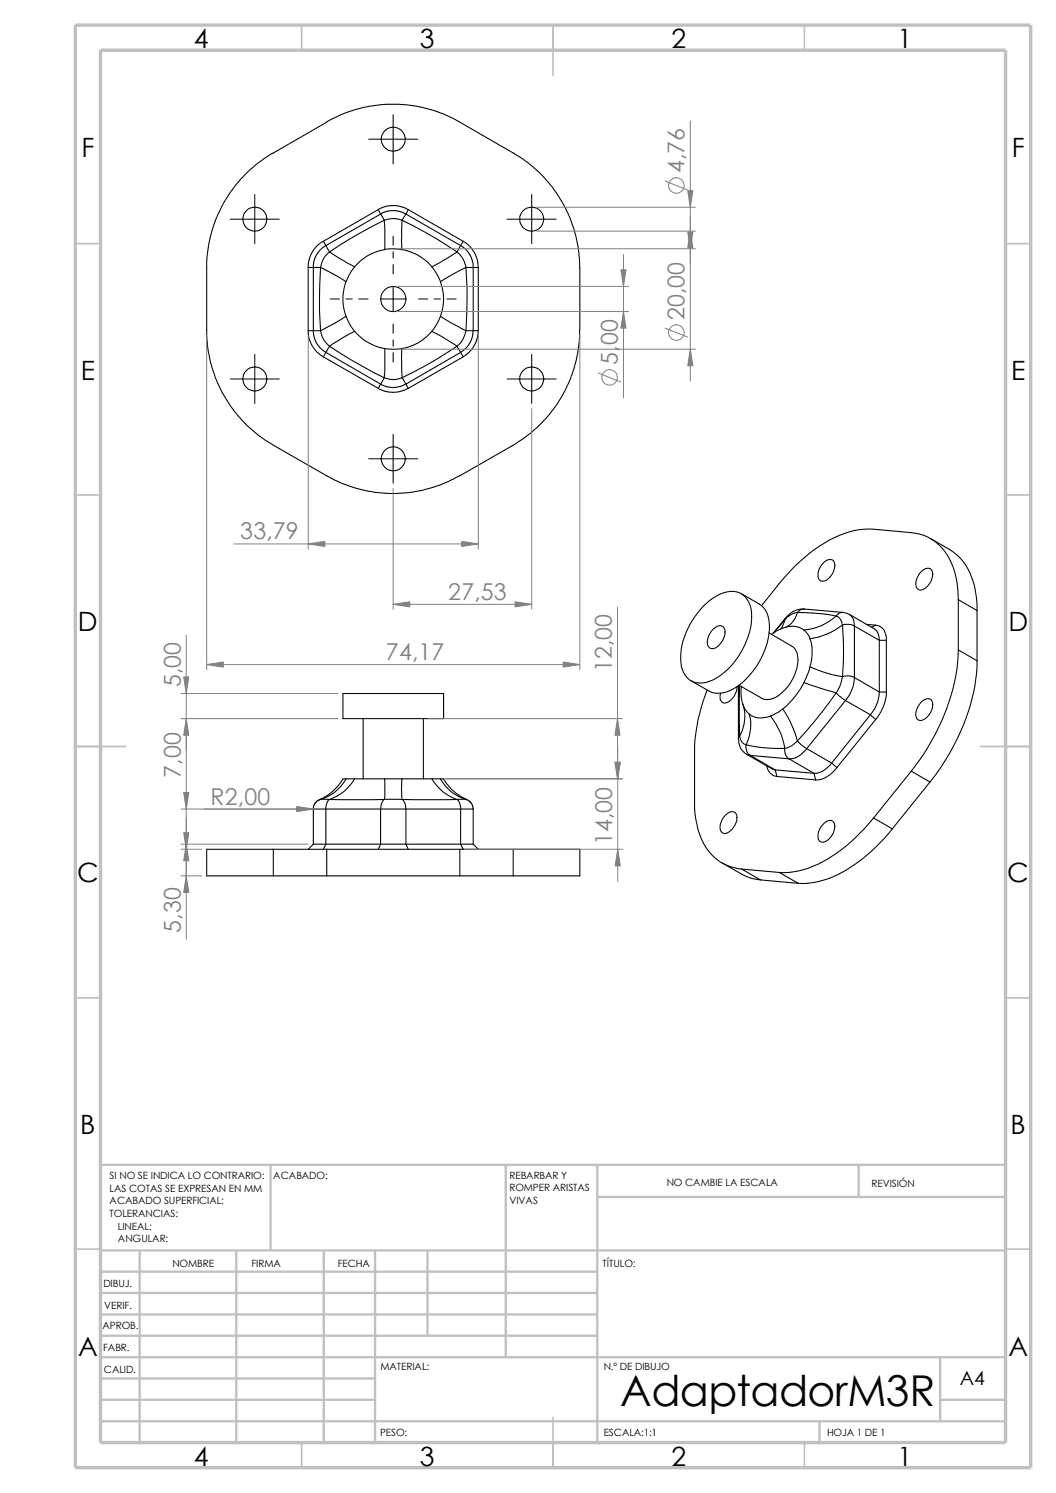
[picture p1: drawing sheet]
<svg xmlns="http://www.w3.org/2000/svg" width="210mm" height="297mm" viewBox="0 0 210 297" stroke-linecap="round" stroke-linejoin="round" font-family="sans-serif">
<g fill="none" stroke="#c0c0c0" stroke-width=".34">
<path d="M60 5v5M110 5v10M160 5v5M15 48.5h5M200 48.5h5M15 98.5h5M200 98.5h5M15 148.5h10M195 148.5h10M15 198.5h5M200 198.5h5M15 248.5h5"/>
<path d="M200 248.5h5M60 287v5M110 282v10M160 287v5"/>
</g>
<g fill="none" stroke="#c0c0c0" stroke-width=".47">
<path d="M53.8 231.7v17.1M100.6 231.7v38.3M118.8 231.7v55.3M118.8 238.1h81.2M170.8 231.7v6.4M200 231.7h-180v55.3M20 248.8h180M20 253h98.8M20 257.2h98.8M27.8 248.8v38.2M47 248.8v38.2M64.4 248.8v38.2"/>
<path d="M74.6 248.8v38.2M85 248.8v16.9M20 261.5h98.8M20 265.7h98.8M20 270h180M20 274.2h54.6M20 278.5h54.6M187 278.5h13M187 270v12.7M20 282.7h180M163 282.7v4.3"/>
</g>
<path d="M15 5h190v287h-190zM20 10h180v277h-180z" fill="none" stroke="#c0c0c0" stroke-width=".68" stroke-linecap="butt"/>
<g fill="none" stroke="#000" stroke-width=".21">
<path d="M64.9 24.3l1.3-.7a26.5 26.5 0 0 1 25.2 .7l10.7 6.1M65 24.3l-11.8 6.8a26.4 26.4 0 0 0-12.1 22.2M102.1 30.4l.6 .4a26.6 26.6 0 0 1 12.6 22.6v12.2M41.1 53.4v13.8a26.6 26.6 0 0 0 13.2 21.4M61.3 53.2v12.6h1M61.3 53.2h1M62.3 53.2h1.5M62.3 53.2v12.6M63.8 53.2l5 2.8M63.8 53.2a93.4 93.4 0 0 0 0 12.6M64.3 48l-.5 .3-1 .9-.9 1.2-.5 1.4-.1 1.4M64.3 48l.5 .9"/>
<path d="M64.8 48.9l-1.3 1-.6 .9-.5 1.1-.1 1.3M64.8 48.9l.7 1.2M65.5 50.1a4.4 4.4 0 0 0-1.7 3.1M65.5 50.1l5 3M75.2 41.7l1.3-.6 1.2-.2 2.1 .2 1.4 .6M75.2 41.7l.5 .9M75.2 41.7l-10.9 6.3M75.7 42.6l-10.9 6.3M75.7 42.6l.7-.4 1.2-.3 1.4 .1 1.7 .6M75.7 42.6l.7 1.2M76.4 43.8a4.8 4.8 0 0 1 3.6 0M76.4 43.8l-6.8 3.7-4.1 2.6"/>
<path d="M76.4 43.8l.1 1.8v4.1M80 43.8l2.2 1.1a78.9 78.9 0 0 1 8.7 5.2M80 43.8l-.1 5.9M80.7 42.6l10.9 6.3M80.7 42.6l.5-.9 10.9 6.3M80.7 42.6l-.7 1.2M90.9 50.1a4.8 4.8 0 0 1 1.8 3.1M90.9 50.1l-5 3M91.6 48.9l.9 .5 .9 1.2 .5 1.2 .2 1.4M91.6 48.9l-.7 1.2M92.1 48l1.1 .8 1.1 1.3 .7 1.7 .1 1.4M92.1 48l-.5 .9"/>
<path d="M92.7 53.2a93.4 93.4 0 0 1 0 12.6M92.7 53.2l-5.1 2.8M92.7 53.2h1.4M94.1 53.2v12.6M94.1 53.2h1M95.1 53.2v12.6M61.3 65.8l.1 1.4 .7 1.6 1.1 1.4 1.1 .8M62.3 65.8h1.5M62.3 65.8l.1 1.2 .5 1.2 .8 1 1.1 .9M63.8 65.8a4.4 4.4 0 0 0 1.7 3.1M64.3 71l10.9 6.3 .5-.9M64.8 70.1l10.9 6.3"/>
<path d="M64.8 70.1l-.5 .9M65.5 68.9l4.4 2.7 6.5 3.5M65.5 68.9l-.7 1.2M68.8 62.9l-2.1 1.4-2.9 1.5M70.5 65.9l-2.2 1.2-2.8 1.8M75.2 77.3l1.6 .6 1.3 .2 1.7-.2 1.4-.6M75.6 76.4l1.1 .5 1.2 .2 1.4-.1 1.4-.6M76.4 75.1a4.4 4.4 0 0 0 3.6 0M76.4 75.1l-.7 1.3M76.5 69.3v4.1l-.1 1.7M79.9 69.3l.1 5.8M80 75.1l.7 1.3"/>
<path d="M80.7 76.4l.5 .9M85.9 65.9l2.2 1.2 2.8 1.8M87.6 62.9l2.1 1.4 3 1.5M90.9 68.9l.7 1.2M90.9 68.9a80.7 80.7 0 0 1-10.9 6.2M91.6 70.1l-10.9 6.3M91.6 70.1l.5 .9-10.9 6.3M92.7 65.8a5 5 0 0 1-1.8 3.1M92.7 65.8h1.4M94.1 65.8h1M94.1 65.8l-.2 1.3-.4 1-.6 .9-1.3 1.1M95.1 65.8l-.2 1.5-.8 1.7-1 1.3-1 .7"/>
<path d="M115.3 65.6l-.2 3.4a26.5 26.5 0 0 1-13 19.6l-10.7 6.1M54.4 88.6l10.8 6.2a26.4 26.4 0 0 0 26.2-.2M147.4 118.1l3.6 2a4.9 4.9 0 0 1 2 4.6 15.4 15.4 0 0 1-7.8 12.7 4.6 4.6 0 0 1-4.2 .1l-3.6-2.1M163.9 111.8a1.15 1.15 0 0 1 1.1-.5 1.15 1.15 0 0 1 1 .8 3.3 3.3 0 0 1-2.4 3.5 .93 .93 0 0 1-.9-1.2l.2-1.2zM183.3 113.6a1.15 1.15 0 0 1 1.2-.6 1.15 1.15 0 0 1 1 .9 3.3 3.3 0 0 1-2.5 3.5 1.33 1.33 0 0 1-.8-2l.6-1.2zM185.1 107.1l3.7 2.2a11.5 11.5 0 0 1 5.3 8.7l.2 3.5M190.6 119.3a15.5 15.5 0 0 0-3.4-10.4 9 9 0 0 0-6-2.9l-7.5-.7a17 17 0 0 0-10.9 3.5 36.6 36.6 0 0 0-7.8 7.3l-3.5 4.4M190.6 119.3v10M190.6 119.3l3.7 2.2M68.2 138h20v5h-20zM139.8 120.7a7.8 7.8 0 0 1 6.6-3 4.4 4.4 0 0 1 3.1 5 15.4 15.4 0 0 1-7.9 12.6 4.1 4.1 0 0 1-5.4-1.1 9.1 9.1 0 0 1 0-7.7 17.2 17.2 0 0 1 3.6-5.8zM140.6 137.3a33.3 33.3 0 0 0-2.5 12.3v10a14.6 14.6 0 0 0 4 11 9.7 9.7 0 0 0 5.4 2.3"/>
<path d="M141.7 125.3a1.44 1.44 0 0 1 2.2-.5 3.1 3.1 0 0 1-1.2 3.9 1.15 1.15 0 0 1-1.5 .2 1.15 1.15 0 0 1-.5-1.3l.3-1.2zM146.6 136.6a3.4 3.4 0 0 1-2.5 3.3 1.18 1.18 0 0 1-.9-1.6l.1-.4M146.9 136.7v10.2M146.9 136.4v.3M147.1 136.4v10M147.4 136.6v1.9l.4 1.8M153 125.9l4.4 2.6a3.4 3.4 0 0 1 1.2 3.9 8.8 8.8 0 0 1-5.2 6.7 2.32 2.32 0 0 1-1.9-.2l-4.5-2.6-.1 .4M156.1 123.3l-2.2 2.6M156.1 123.3l-.8 1.8M156.1 123.1v.2M156.1 123.1l-2.3 2.8M158.6 121.8a4.4 4.4 0 0 1-2.2 2.9"/>
<path d="M158.6 121.8l4.7 .3 3 .5M158.6 121.8a3.6 3.6 0 0 0-2.5 1.5M159.9 125.3a3.7 3.7 0 0 1 1.2 1.8M159.9 135.8l6.4 2M159.9 135.8a16.4 16.4 0 0 1-4.2 5.3M159.9 125.3a5 5 0 0 0-5.8 .4l-.6 .5M159.9 121.2l-.7 .1-.6 .5M159.9 121.2l7.7 .6M159.9 121.2a4.4 4.4 0 0 0-3.8 1.9M161.1 127.1a9.4 9.4 0 0 1 0 5.6M161.1 132.7l-.4 1.2-.8 1.9M161.1 132.7a26.9 26.9 0 0 0 6.5 1.9"/>
<path d="M166.3 137.8l-4.4 5.8-3.3 3.8M166.3 122.6a1.93 1.93 0 0 1 1.3 1.7M166.3 137.8l1.8 1.6M166.3 122.6a10.8 10.8 0 0 1-6.4 2.7M167.6 124.3a14 14 0 0 1-6.5 2.8M167.6 134.6a2.88 2.88 0 0 1 2.3 .2M167.6 124.3a3.1 3.1 0 0 1 2.3 .2M167.6 134.6a7.3 7.3 0 0 1-1.3 3.2M167.6 124.3a62.6 62.6 0 0 1 0 10.3M167.6 121.8l1.3 .4M167.6 121.8l-.7 .2-.6 .6M168.1 139.4l-7.7 9.5"/>
<path d="M168.1 139.4l5 2.8M168.9 122.2l.3 .3a2.48 2.48 0 0 1 .7 2M168.9 122.2l5 2.9a2.48 2.48 0 0 1 1 2.3M169.9 134.8l5 2.9M169.9 124.5v10.3M169.9 124.5l5 2.9M169.9 134.8a7.5 7.5 0 0 1-1.8 4.6M172.3 124.2l1.9 .2M174.2 124.4a2.52 2.52 0 0 1 2.1 3M174.2 124.4l-.9 .4M174.9 137.7a7.5 7.5 0 0 1-1.8 4.5M174.9 127.4v10.3"/>
<path d="M174.9 137.7h1.4M174.9 127.4h1.4M176.3 127.4v10.3M176.3 137.7a8.7 8.7 0 0 1-2.1 5.4M183.3 139.5l.3-.2a1.07 1.07 0 0 1 1.3-.3 1.07 1.07 0 0 1 .6 1.2 3.4 3.4 0 0 1-2.5 3.1 1.33 1.33 0 0 1-.8-1.9l.4-.9zM190.6 129.3l3.7 2.1M190.6 129.3a41.3 41.3 0 0 1-9.4 24.1M194.3 131.4a39.8 39.8 0 0 1-7.6 21.9l-1.7 2.3M194.3 121.5v9.9M63.8 159l-.6 .2-.4 .4-.4 .5-.1 .9M63.8 159h1.7M63.8 159l-.3 .1"/>
<path d="M63.8 159h.1M65.5 159a2.4 2.4 0 0 0-.7 2M65.5 159h10.9M68.8 154.9a8.4 8.4 0 0 1-5 4.1M68.8 154.9h1.7M68.8 154.9a.77 .77 0 0 0-1 .7l-2 2.1-2.3 1.4M70.5 154.9a9 9 0 0 1-5 4.1M70.5 154.9h6M72.2 143v11.9M76.4 159a2.4 2.4 0 0 0-.7 2M76.4 159h3.6M76.5 154.9v3.5l-.1 .6"/>
<path d="M76.5 154.9h3.4M79.9 154.9l-.1 2.1 .2 2M79.9 154.9h6M80 159h10.9M80 159a2.24 2.24 0 0 1 .7 2M84.2 143v11.9M85.9 154.9a9 9 0 0 0 5 4.1M85.9 154.9h1.7M87.6 154.9a8.5 8.5 0 0 0 5.1 4.1M87.6 154.9a.81 .81 0 0 1 1 .8l1.1 1.2 1.1 1 2.1 1.2-.2-.1M90.9 159a2.4 2.4 0 0 1 .7 2M90.9 159h1.8"/>
<path d="M92.7 159l.5 .3 .6 .5 .3 1.2M146.9 146.9a3.4 3.4 0 0 0 1.6 3.2M147.1 146.4l-.2 .5M147.1 146.4a1.92 1.92 0 0 0 1.3 1.8M147.7 140l.1 .3M147.8 140.3l.4 .8 .8 1M147.8 140.3a7.9 7.9 0 0 1-.7 6.1M148.4 148.2a2 2 0 0 0 .8 2.1M148.4 148.2a28.4 28.4 0 0 0 7.7 .7M148.5 150.1l.7 .2M148.5 150.1l5 2.8 .7 .3M149 142.1a8.7 8.7 0 0 1-.6 6.1"/>
<path d="M149 142.1a4.1 4.1 0 0 0 4.2 .4M149.2 150.3l7.7 .7M149.2 150.3l5 2.9M152.5 152.4a2.37 2.37 0 0 0 2 2.1M153.2 142.5a13.7 13.7 0 0 1 2.9 6.4M154.2 153.2l7.7 .6M154.2 153.2l.3 1.3M154.5 154.5l7.7 .7M155.7 141.1a20.1 20.1 0 0 1 2.9 6.3M155.7 141.1l-.9 .6-1.6 .8M156.1 148.9a1.98 1.98 0 0 0 .8 2.1M156.9 151l5 2.8"/>
<path d="M158.6 147.4a4.3 4.3 0 0 1-2.5 1.5M158.6 147.4l1.8 1.5M160.4 148.9a4.4 4.4 0 0 1-3.5 2.1M160.4 148.9l5 2.9M161.9 153.8l.3 1.4M165.4 151.8l1.1 .9M165.4 151.8a4.4 4.4 0 0 1-3.5 2M166.5 152.7a5.6 5.6 0 0 1-4.3 2.5M173.1 142.2l-7.7 9.6M173.1 142.2l1.1 .9M174.2 143.1l-7.7 9.6M181.2 153.4l-7.5 9.3"/>
<path d="M181.2 153.4l3.8 2.2M185 155.6l-7.5 9.3M54.4 169v5.2M54.4 169h10.6M54.4 174.2h10.6M54.4 169h-13.3v5.2h13.3M62.3 167.9h2.5M62.3 161h2.5M62.3 167.9l-1 1.1M62.3 161v6.9M64.8 167.9h10.9M64.8 167.9l-.5 1.1"/>
<path d="M64.8 161h10.9M64.8 161v6.9M65 169v5.2M65 169h26.4M65 174.2h26.4M75.7 167.9l-.5 1.1M75.7 161v6.9M75.7 161h5M75.7 167.9h5M80.7 167.9l.5 1.1M80.7 167.9h10.9M80.7 161v6.9"/>
<path d="M80.7 161h10.9M91.4 169v5.2M91.4 169h10.7M91.4 174.2h10.7M91.6 167.9l.5 1.1M91.6 161v6.9M91.6 167.9h2.5M91.6 161h2.5M94.1 167.9l1 1.1M94.1 161v6.9M102.1 169v5.2M102.1 169h13.2v5.2h-13.2"/>
<path d="M143.6 171.7l4.3 2.4a8.5 8.5 0 0 0 3.4 .9M144.4 162a1.16 1.16 0 0 1 1.2-.5 1.16 1.16 0 0 1 1 .8 3.4 3.4 0 0 1-2.5 3.5 1.18 1.18 0 0 1-.9-1.6l.4-1.2zM147.5 172.9l7.5 .7M147.5 172.9l3.8 2.1M151.3 175l7.4 .7M155 173.6l3.7 2.1M163.9 163.8l.3-.3a1.09 1.09 0 0 1 1.4-.1 1.09 1.09 0 0 1 .4 1.4 3.3 3.3 0 0 1-2.4 2.8 1.11 1.11 0 0 1-.9-1.6l.4-1.2zM173.7 162.7a31.2 31.2 0 0 1-13 10l-2.9 .7-2.8 .2M173.7 162.7l3.8 2.2M177.5 164.9a30.7 30.7 0 0 1-13 10l-3 .7-2.8 .1"/>
<circle cx="78.2" cy="27.7" r="2.38"/>
<circle cx="50.7" cy="43.6" r="2.39"/>
<circle cx="78.2" cy="59.5" r="2.51"/>
<circle cx="78.2" cy="59.5" r="10"/>
<circle cx="105.7" cy="43.6" r="2.39"/>
<circle cx="50.7" cy="75.4" r="2.39"/>
<circle cx="105.7" cy="75.4" r="2.39"/>
<circle cx="78.2" cy="91.3" r="2.38"/>
</g>
<g fill="none" stroke="#000" stroke-width=".2">
<path d="M50.7 38.7v9.8M73.3 27.7h9.8M78.2 22.8v9.8M105.7 38.7v9.8M45.8 43.6h9.7M65.7 59.5h1.8M68.8 59.5h1.3M71.3 59.5h1.9M75.7 59.5h5M78.2 47v1.8M78.2 50.1v1.3M78.2 52.6v1.9"/>
<path d="M78.2 57v5M83.2 59.5h1.8M86.3 59.5h1.3M88.9 59.5h1.8M100.8 43.6h9.8M45.8 75.4h9.7M50.7 70.5v9.8M78.2 64.5v1.8M78.2 67.6v1.3M78.2 70.1v1.9M100.8 75.4h9.8M105.7 70.5v9.8"/>
<path d="M73.3 91.3h9.8M78.2 86.4v9.7"/>
</g>
<g fill="none" stroke="#808080" stroke-width=".2">
<path d="M132.3 36l4.4 1.8M137.3 24v51.8M79.2 49.5h59.1M79.2 57h45.8M106.7 46h31.6M106.7 41.2h31.6M124 50.6v28.6M41.1 66.6v66.6M61.3 66.8v42.4M79.2 69.5h59.1M79.2 62h45.8M95.1 66.8v42.4"/>
<path d="M115.3 66.6v66.6M119 74.2l4.4 1.8M132.3 65.3l4.4 1.8M78.2 97.2v24M105.7 81.3v39.9M46.5 108.2h48.6M36 138h31.2M37 126.4v60.5M41.1 132.2h74.2M78.2 120.2h27.5M122.8 120.8v34.1M36 143h31.2"/>
<path d="M85.2 143h38.6M88.6 154.9h35.2M122.9 148.6v26.7M36 169h4.1M36 174.2h4.1M36 161h28.3M36 167.9h25.3M92.5 169h31.3"/>
<circle cx="134.5" cy="36.9" r="1.55"/>
<circle cx="121.2" cy="75.1" r="1.56"/>
<circle cx="134.5" cy="66.1" r="1.55"/>
</g>
<g fill="#808080" stroke="#808080" stroke-width=".2">
<path d="M136.8 46.2h1l-.5 3.3z"/>
<path d="M137.3 69.5l.5 3.3h-1z"/>
<path d="M124 62l.5 3.3h-1z"/>
<path d="M123.5 53.7h1l-.5 3.3z"/>
<path d="M41.1 132.2l3.3-.5v1z"/>
<path d="M112 131.7l3.3 .5-3.3 .5z"/>
<path d="M102.4 119.7l3.3 .5-3.3 .5z"/>
<path d="M78.2 120.2l3.3-.5v1z"/>
<path d="M136.8 37.9h1l-.5 3.3z"/>
<path d="M137.3 46l.5 3.3h-1z"/>
<path d="M61.3 108.2l3.3-.5v1z"/>
<path d="M91.8 107.7l3.3 .5-3.3 .5z"/>
<path d="M122.9 169l.5 3.3h-1.1z"/>
<path d="M122.3 151.6h1l-.5 3.3z"/>
<path d="M122.3 151.6h1.1l-.5 3.3z"/>
<path d="M36.5 165.7h1l-.5 3.3z"/>
<path d="M37 174.2l.5 3.3h-1z"/>
<path d="M59 160.4l3.3 .6-3.3 .5z"/>
<path d="M122.8 143l.5 3.3h-1z"/>
<path d="M36.5 157.6h1l-.5 3.4z"/>
<path d="M37 167.9l.5 3.3h-1z"/>
<path d="M36.5 134.7h1l-.5 3.3z"/>
<path d="M37 143l.5 3.3h-1z"/>
</g>
<text font-size="8.5" x="123.4" y="279.7">AdaptadorM3R</text>
<g font-size="5.3">
<text x="38.5" y="9.6">4</text>
<text x="83.5" y="9.6">3</text>
<text x="133.5" y="9.6">2</text>
<text x="178.5" y="9.6">1</text>
<text x="16.2" y="31.3">F</text>
<text x="201.2" y="31.3">F</text>
<text x="16" y="75.6">E</text>
<text x="201.1" y="75.6">E</text>
<text x="15.5" y="125.6">D</text>
<text x="200.6" y="125.6">D</text>
<text x="15.3" y="175.6">C</text>
<text x="200.3" y="175.6">C</text>
<text x="16" y="225.6">B</text>
<text x="201" y="225.6">B</text>
<text x="15.5" y="269.8">A</text>
<text x="200.5" y="269.8">A</text>
<text x="38.5" y="291.6">4</text>
<text x="83.5" y="291.6">3</text>
<text x="133.5" y="291.6">2</text>
<text x="178.5" y="291.6">1</text>
</g>
<g font-size="4.6" fill="#808080">
<text x="136.1" y="34.4" transform="rotate(-90 136.1 34.4)">4,76</text>
<text x="136.1" y="63.7" transform="rotate(-90 136.1 63.7)">20,00</text>
<text x="122.9" y="72.6" transform="rotate(-90 122.9 72.6)">5,00</text>
<text x="47.8" y="107.3">33,79</text>
<text x="89.2" y="119.3">27,53</text>
<text x="76.8" y="131.3">74,17</text>
<text x="35.9" y="136.8" transform="rotate(-90 35.9 136.8)">5,00</text>
<text x="121.7" y="133.8" transform="rotate(-90 121.7 133.8)">12,00</text>
<text x="35.9" y="154.8" transform="rotate(-90 35.9 154.8)">7,00</text>
<text x="41.8" y="160.1">R2,00</text>
<text x="121.8" y="168.2" transform="rotate(-90 121.8 168.2)">14,00</text>
<text x="35.9" y="185.6" transform="rotate(-90 35.9 185.6)">5,30</text>
</g>
<text font-size="3.9" x="190.9" y="275.5">A4</text>
<g font-size="2">
<text x="21.8" y="234.6">SI NO SE INDICA LO CONTRARIO:</text>
<text x="21.8" y="237.1">LAS COTAS SE EXPRESAN EN MM</text>
<text x="21.8" y="239.6">ACABADO SUPERFICIAL:</text>
<text x="54.4" y="234.6">ACABADO:</text>
<text x="101.3" y="239.5">VIVAS</text>
<text x="101.3" y="234.5">REBARBAR Y</text>
<text x="101.3" y="237">ROMPER ARISTAS</text>
<text x="132.6" y="236">NO CAMBIE LA ESCALA</text>
<text x="173.3" y="236.2">REVISIÓN</text>
<text x="21.8" y="242.1">TOLERANCIAS:</text>
<text x="23.5" y="244.6">LINEAL:</text>
<text x="23.5" y="247.1">ANGULAR:</text>
<text x="50" y="252">FIRMA</text>
<text x="67.2" y="252">FECHA</text>
<text x="119.8" y="252">TÍTULO:</text>
<text x="20.6" y="256.1">DIBUJ.</text>
<text x="34.3" y="252.1">NOMBRE</text>
<text x="20.7" y="260.4">VERIF.</text>
<text x="20.4" y="264.5">APROB.</text>
<text x="20.5" y="268.8">FABR.</text>
<text x="20.7" y="273.2">CALID.</text>
<text x="75.6" y="272.5">MATERIAL:</text>
<text x="120.1" y="272.5">N.º DE DIBUJO</text>
<text x="75.6" y="285.6">PESO:</text>
<text x="120.1" y="285.6">ESCALA:1:1</text>
<text x="164.5" y="285.6">HOJA 1 DE 1</text>
</g>
</svg>
